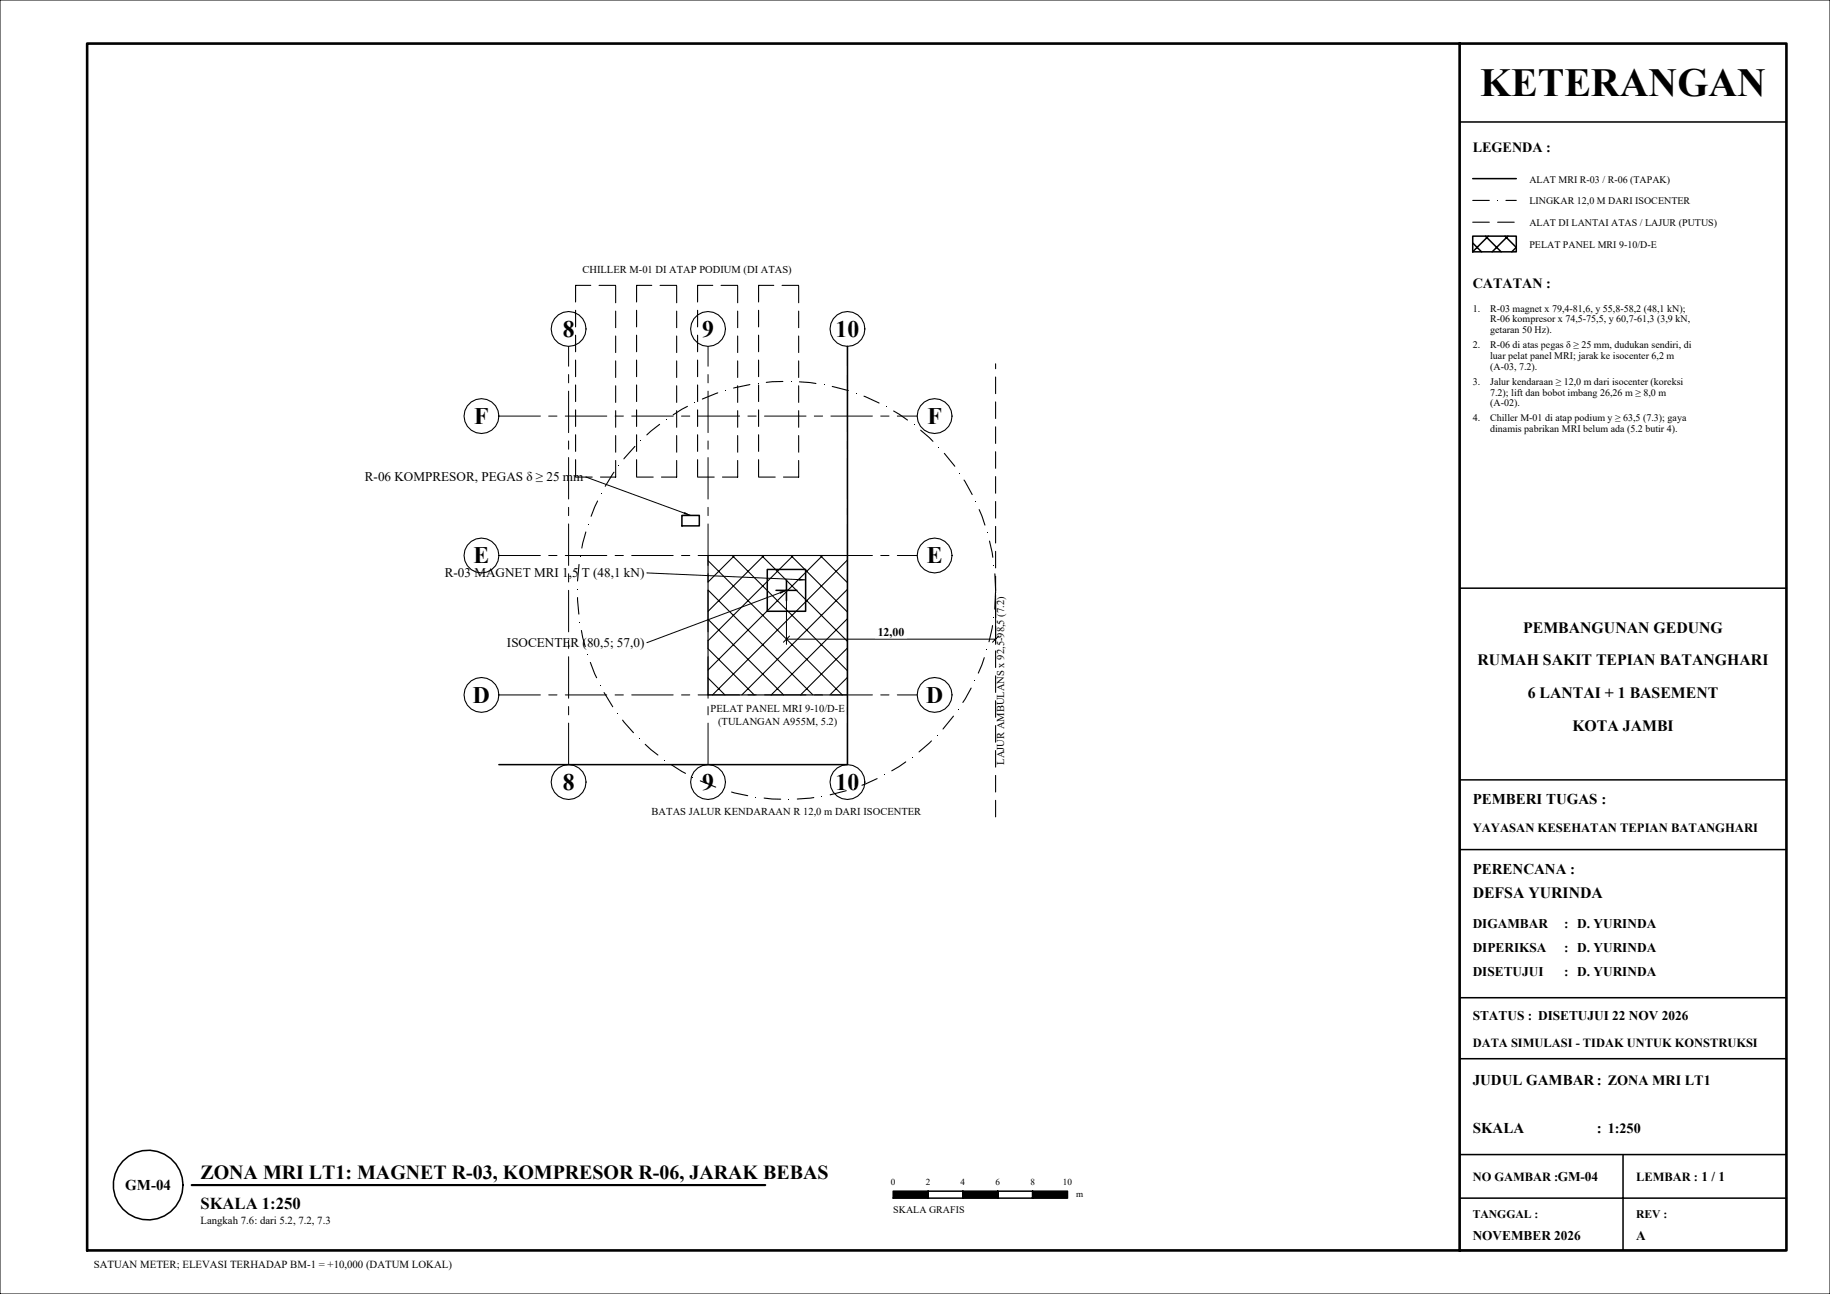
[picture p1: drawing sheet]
<svg xmlns="http://www.w3.org/2000/svg" width="420mm" height="297mm" viewBox="0 0 420 297" stroke-linecap="round" stroke-linejoin="round" font-family="sans-serif">
<!-- layer: KERTAS-TEKS -->
<g fill="#000">
<path d="M343.6 45.9h.2v.2h-.2z"/>
<path d="M205 275h8v-1.6zM205 273.4v1.6l8-1.6z"/>
<path d="M221 275h8v-1.6zM221 273.4v1.6l8-1.6z"/>
<path d="M237 275h8v-1.6zM237 273.4v1.6l8-1.6z"/>
</g>
<g fill="none" stroke="#000" stroke-width=".35">
<path d="M338 54.2h10v3.6h-10zM338 55.8l2 2M338 41h10M340.9 54.2l3.6 3.6M341.6 54.2l-3.6 3.6M345.4 54.2l2.6 2.6M346.1 54.2l-3.6 3.6M348 56.8l-1 1"/>
<circle cx="34" cy="272" r="8"/>
</g>
<!-- layer: KOP -->
<path d="M0 0h420v297h-420z" fill="none" stroke="#000" stroke-width=".23"/>
<path d="M20 10h390v277h-390zM335 10v277" fill="none" stroke="#000" stroke-width=".6"/>
<path d="M335 28h75M335 135h75M335 179h75M335 195h75M335 229h75M335 243h75M335 265h75M335 275h75M372.5 265v22M335 287h75" fill="none" stroke="#000" stroke-width=".35"/>
<!-- layer: KERTAS-TEKS -->
<path d="M44 272h131.6" fill="none" stroke="#000" stroke-width=".5"/>
<path d="M338 46h3.8M338 51h3.8M343.7 51h3.8M345.6 46h2.4" fill="none" stroke="#000" stroke-width=".25"/>
<!-- layer: S-PANEL -->
<g fill="none" stroke="#000" stroke-width=".25">
<path d="M162.5 127.5h32v32h-32zM162.5 128.7l30.8 30.8M162.5 135.4l24.1 24.1M168.1 127.5l26.4 26.4M168.6 127.5l-6.1 6.1M174.8 127.5l19.7 19.7M175.3 127.5l-12.8 12.8M181.5 127.5l13 13M182.1 127.5l-19.6 19.6M188.3 127.5l6.2 6.2M188.8 127.5l-26.3 26.3M194.5 135.3l-24.2 24.2"/>
<path d="M194.5 128.5l-31 31M162.5 142.2l17.3 17.3M162.5 148.9l10.6 10.6M162.5 155.6l3.9 3.9M194.5 155.5l-4 4M194.5 148.7l-10.8 10.8M194.5 142l-17.5 17.5"/>
</g>
<!-- layer: S-GRID -->
<g fill="none" stroke="#000" stroke-width=".23">
<path d="M130.5 79.5v4.6M162.5 79.5v4.6M194.5 79.5v4.6M114.5 95.5h9.5M125.9 95.5h1.9M129.7 95.5h9.6M130.5 86v1.9M130.5 89.8v9.5M141.2 95.5h1.9M145 95.5h9.5M156.4 95.5h1.9M160.2 95.5h9.5"/>
<path d="M162.5 86v1.9M162.5 89.8v9.5M171.6 95.5h2M175.5 95.5h9.5M186.9 95.5h1.9M190.7 95.5h9.5M194.5 86v1.9M194.5 89.8v9.5M202.1 95.5h1.9M205.9 95.5h4.6M130.5 101.2v1.9M130.5 105v9.5"/>
<path d="M130.5 116.4v2M162.5 101.2v1.9M162.5 105v9.5M162.5 116.4v2M194.5 101.2v1.9M194.5 105v9.5M194.5 116.4v2M114.5 127.5h9.5M125.9 127.5h1.9M129.7 127.5h9.6M130.5 120.3v9.5M130.5 131.7v1.9"/>
<path d="M130.5 135.5v9.5M141.2 127.5h1.9M145 127.5h9.5M156.4 127.5h1.9M160.2 127.5h9.5M162.5 120.3v9.5M162.5 131.7v1.9M162.5 135.5v9.5M171.6 127.5h2M175.5 127.5h9.5M186.9 127.5h1.9M190.7 127.5h9.5"/>
<path d="M194.5 120.3v9.5M194.5 131.7v1.9M194.5 135.5v9.5M202.1 127.5h1.9M205.9 127.5h4.6M114.5 159.5h9.5M125.9 159.5h1.9M129.7 159.5h9.6M130.5 146.9v1.9M130.5 150.7v9.6M141.2 159.5h1.9M145 159.5h9.5"/>
<path d="M156.4 159.5h1.9M160.2 159.5h9.5M162.5 146.9v1.9M162.5 150.7v9.6M171.6 159.5h2M175.5 159.5h9.5M186.9 159.5h1.9M190.7 159.5h9.5M194.5 146.9v1.9M194.5 150.7v9.6M202.1 159.5h1.9M205.9 159.5h4.6"/>
<path d="M130.5 162.2v1.9M130.5 166v9.5M162.5 162.2v1.9M162.5 166v9.5M194.5 162.2v1.9M194.5 166v9.5"/>
</g>
<!-- layer: S-GRID-GELEMBUNG -->
<g fill="none" stroke="#000" stroke-width=".25">
<circle cx="130.5" cy="75.5" r="4"/>
<circle cx="162.5" cy="75.5" r="4"/>
<circle cx="194.5" cy="75.5" r="4"/>
<circle cx="110.5" cy="95.5" r="4"/>
<circle cx="214.5" cy="95.5" r="4"/>
<circle cx="110.5" cy="127.5" r="4"/>
<circle cx="214.5" cy="127.5" r="4"/>
<circle cx="110.5" cy="159.5" r="4"/>
<circle cx="214.5" cy="159.5" r="4"/>
<circle cx="130.5" cy="179.5" r="4"/>
<circle cx="162.5" cy="179.5" r="4"/>
<circle cx="194.5" cy="179.5" r="4"/>
</g>
<!-- layer: A-TEPI -->
<path d="M194.5 79.5v96h-80" fill="none" stroke="#000" stroke-width=".35"/>
<!-- layer: M-ALAT -->
<path d="M156.5 118.3h4v2.4h-4zM176.1 130.7h8.8v9.6h-8.8zM178.1 135.5h4.8M180.5 133.1v4.8" fill="none" stroke="#000" stroke-width=".35"/>
<!-- layer: M-BEBAS -->
<g fill="none" stroke="#000" stroke-width=".25">
<path d="M151.4 97.4l-2.9 2.4M157.8 93.3l-3.3 1.9M164.7 90.2l-3.5 1.4M172.1 88.3l-3.7 .8M179.7 87.6l-3.8 .2M183.5 87.6l3.8 .4M191 88.7l3.7 1M198.3 90.9l3.5 1.6M205.1 94.3l3.2 2.1M211.3 98.7l2.8 2.6M137.2 115l-1.5 3.5M140.9 108.4l-2 3.2"/>
<path d="M145.7 102.5l-2.5 2.8M216.7 104.1l2.4 2.9M221.3 110.2l1.8 3.3M224.7 117l1.4 3.5M132.5 137.2l.3 3.8M132.9 129.6l-.4 3.7M134.5 122.1l-1 3.7M227.1 124.2l.8 3.7M228.3 131.7l.2 3.8M228.5 136l-.2 3.8M133.4 144.7l.9 3.7M135.5 152l1.4 3.6"/>
<path d="M138.6 159l2 3.2M222.9 157.9l-1.9 3.3M225.9 150.9l-1.4 3.6M227.8 143.6l-.8 3.7M142.9 165.3l2.5 2.9M148.1 170.8l2.9 2.5M154.1 175.5l3.2 2M160.7 179.2l3.6 1.5M201.3 178.7l-3.5 1.5M207.9 174.9l-3.2 2M213.8 170.1l-2.9 2.5M218.8 164.4l-2.4 2.9"/>
<path d="M167.9 181.8l3.7 .8M175.4 183.2l3.8 .2M186.8 183.1l-3.8 .3M194.2 181.5l-3.7 .9"/>
</g>
<g fill="#000">
<path d="M152.8 96.1h.2v.2h-.2zM159.4 92.3h.2v.2h-.2zM166.5 89.5h.1v.2h-.1zM173.9 87.9h.2v.2h-.2zM181.5 87.4h.2v.2h-.2zM189.1 88.2h.1v.2h-.1zM196.4 90.2h.2v.2h-.2zM203.4 93.3h.1v.2h-.1zM209.7 97.4h.2v.2h-.2zM137.9 113.2h.2v.2h-.2zM142 106.8h.1v.1h-.1zM147 101h.1v.2h-.1z"/>
<path d="M215.4 102.6h.1v.1h-.1zM220.1 108.5h.2v.2h-.2zM223.9 115.1h.2v.2h-.2zM132.5 135.2h.1v.1h-.1zM133.1 127.6h.2v.2h-.2zM134.9 120.2h.2v.2h-.2zM226.6 122.2h.1v.2h-.1zM228 129.7h.2v.2h-.2zM133 142.8h.2v.1h-.2zM134.7 150.2h.2v.1h-.2zM137.7 157.2h.2v.2h-.2zM223.7 156.2h.2v.1h-.2z"/>
<path d="M226.4 149.1h.2v.1h-.2zM228 141.6h.1v.2h-.1zM141.7 163.7h.1v.1h-.1zM146.6 169.4h.2v.2h-.2zM152.4 174.4h.2v.2h-.2zM158.9 178.3h.2v.2h-.2zM202.9 177.8h.2v.2h-.2zM209.3 173.7h.2v.2h-.2zM215 168.6h.2v.2h-.2zM219.8 162.7h.2v.2h-.2zM166 181.1h.2v.2h-.2zM173.4 182.9h.2v.1h-.2z"/>
<path d="M181 183.4h.2v.2h-.2zM188.6 182.7h.1v.1h-.1zM195.9 180.8h.2v.2h-.2z"/>
</g>
<!-- layer: M-ATAS -->
<g fill="none" stroke="#000" stroke-width=".25">
<path d="M132.1 71.2v3.8M132.1 76.9v3.8M135.6 65.5h-3.5v3.8M137.5 65.5h3.8M141.3 65.7v3.8M141.3 71.4v3.8M141.3 77.1v3.8M146.1 71.2v3.8M146.1 76.9v3.8M149.6 65.5h-3.5v3.8M151.5 65.5h3.8M155.3 65.7v3.8"/>
<path d="M155.3 71.4v3.8M155.3 77.1v3.8M160.1 71.2v3.8M160.1 76.9v3.8M163.6 65.5h-3.5v3.8M165.5 65.5h3.8M169.3 65.7v3.8M169.3 71.4v3.8M169.3 77.1v3.8M174.1 71.2v3.8M174.1 76.9v3.8M177.6 65.5h-3.5v3.8"/>
<path d="M179.5 65.5h3.8M183.3 65.7v3.8M183.3 71.4v3.8M183.3 77.1v3.8M132.1 82.6v3.9M132.1 88.4v3.8M132.1 94.1v3.8M132.1 99.8v3.8M141.3 82.8v3.8M141.3 88.5v3.9M141.3 94.3v3.8M141.3 100v3.8"/>
<path d="M146.1 82.6v3.9M146.1 88.4v3.8M146.1 94.1v3.8M146.1 99.8v3.8M155.3 82.8v3.8M155.3 88.5v3.9M155.3 94.3v3.8M155.3 100v3.8M160.1 82.6v3.9M160.1 88.4v3.8M160.1 94.1v3.8M160.1 99.8v3.8"/>
<path d="M169.3 82.8v3.8M169.3 88.5v3.9M169.3 94.3v3.8M169.3 100v3.8M174.1 82.6v3.9M174.1 88.4v3.8M174.1 94.1v3.8M174.1 99.8v3.8M183.3 82.8v3.8M183.3 88.5v3.9M183.3 94.3v3.8M183.3 100v3.8"/>
<path d="M228.5 83.5v1.1M228.5 86.5v3.8M228.5 92.3v3.8M228.5 98v3.8M132.1 109.5h3.8M132.1 105.5v3.8M141.3 105.7v3.8h-3.5M146.1 109.5h3.8M146.1 105.5v3.8M155.3 105.7v3.8h-3.5M160.1 109.5h3.8M160.1 105.5v3.8"/>
<path d="M169.3 105.7v3.8h-3.5M174.1 109.5h3.8M174.1 105.5v3.8M183.3 105.7v3.8h-3.5M228.5 103.7v3.8M228.5 109.4v3.8M228.5 115.1v3.8M228.5 120.8v3.8M228.5 126.5v3.9M228.5 132.3v3.8M228.5 138v3.8M228.5 143.7v3.8"/>
<path d="M228.5 149.4v3.8M228.5 155.1v3.8M228.5 160.8v3.8M228.5 166.5v3.9M228.5 172.3v3.8M228.5 178v3.8M228.5 183.7v3.8"/>
</g>
<!-- layer: M-TEKS -->
<path d="M134.5 109.5h.1M134.5 109.5l24 8.8M148.5 131.5h.1M148.5 131.5l36.4 1.6M180.5 135.5l-32 12M148.5 147.5h.1" fill="none" stroke="#000" stroke-width=".23"/>
<path d="M157.1 117.5l1.4 .8-1.6-.3zM178.9 135.8l1.6-.3-1.4 .8zM183.3 132.8l1.6 .3-1.6 .2z" fill="#000"/>
<!-- layer: C-UKURAN -->
<path d="M180.5 136.5v11.4M228.5 136.5v11.4M180.5 146.7h48M181.2 146l-1.4 1.4M229.2 146l-1.4 1.4" fill="none" stroke="#000" stroke-width=".23"/>
<path d="M200.8 146.5h7.4v-3zM200.8 143.5v3l7.4-3z" fill="#fff"/>
<!-- layer: KERTAS-TEKS -->
<path d="M205 273.4h8v1.6h-8zM213 273.4h8v1.6h-8zM221 273.4h8v1.6h-8zM229 273.4h8v1.6h-8zM237 273.4h8v1.6h-8z" fill="none" stroke="#000" stroke-width=".35"/>
<text font-size="9.2" x="339.7" y="22">KETERANGAN</text>
<g font-size="5.4">
<text x="129.1" y="77.3">8</text>
<text x="161.1" y="77.3">9</text>
<text x="191.8" y="77.3">10</text>
<text x="108.8" y="97.3">F</text>
<text x="212.8" y="97.3">F</text>
<text x="108.7" y="129.3">E</text>
<text x="212.7" y="129.3">E</text>
<text x="108.5" y="161.3">D</text>
<text x="212.5" y="161.3">D</text>
<text x="129.1" y="181.3">8</text>
<text x="161.1" y="181.3">9</text>
<text x="191.8" y="181.3">10</text>
</g>
<text font-size="4.6" x="46" y="270.5">ZONA MRI LT1: MAGNET R-03, KOMPRESOR R-06, JARAK BEBAS</text>
<text font-size="3.8" x="46" y="277.5">SKALA 1:250</text>
<g font-size="3.6">
<text x="349.6" y="145.2">PEMBANGUNAN GEDUNG</text>
<text x="339.1" y="152.7">RUMAH SAKIT TEPIAN BATANGHARI</text>
<text x="350.6" y="160.2">6 LANTAI + 1 BASEMENT</text>
<text x="360.9" y="167.7">KOTA JAMBI</text>
<text x="338" y="206">DEFSA YURINDA</text>
</g>
<g font-size="3.4">
<text x="338" y="184.5">PEMBERI TUGAS :</text>
<text x="338" y="200.5">PERENCANA :</text>
<text x="338" y="249">JUDUL GAMBAR: ZONA MRI LT1</text>
<text x="338" y="260">SKALA</text>
<text x="366.5" y="260">: 1:250</text>
<text x="28.8" y="273.1">GM-04</text>
</g>
<g font-size="3.2">
<text x="338" y="35">LEGENDA :</text>
<text x="338" y="66">CATATAN :</text>
</g>
<g font-size="3.1">
<text x="338" y="213">DIGAMBAR</text>
<text x="359" y="213">: D. YURINDA</text>
<text x="338" y="218.5">DIPERIKSA</text>
<text x="359" y="218.5">: D. YURINDA</text>
<text x="338" y="224">DISETUJUI</text>
<text x="359" y="224">: D. YURINDA</text>
<text x="338" y="234">STATUS : DISETUJUI 22 NOV 2026</text>
<text x="338" y="284.5">NOVEMBER 2026</text>
<text x="375.5" y="284.5">A</text>
</g>
<g font-size="3">
<text x="83.7" y="110.5">R-06 KOMPRESOR, PEGAS δ ≥ 25 mm</text>
<text x="102.1" y="132.5">R-03 MAGNET MRI 1,5 T (48,1 kN)</text>
<text x="116.4" y="148.5">ISOCENTER (80,5; 57,0)</text>
</g>
<g font-size="2.9">
<text x="338" y="191">YAYASAN KESEHATAN TEPIAN BATANGHARI</text>
<text x="338" y="240.2">DATA SIMULASI - TIDAK UNTUK KONSTRUKSI</text>
<text x="338" y="271">NO GAMBAR :GM-04</text>
<text x="375.5" y="271">LEMBAR : 1 / 1</text>
</g>
<g font-size="2.7">
<text x="201.4" y="145.9">12,00</text>
<text x="338" y="279.5">TANGGAL :</text>
<text x="375.5" y="279.5">REV :</text>
</g>
<g font-size="2.5">
<text x="46" y="281">Langkah 7.6: dari 5.2, 7.2, 7.3</text>
<text x="21.5" y="291">SATUAN METER; ELEVASI TERHADAP BM-1 = +10,000 (DATUM LOKAL)</text>
</g>
<g font-size="2.4">
<text x="133.7" y="62.7">CHILLER M-01 DI ATAP PODIUM (DI ATAS)</text>
<text x="163.1" y="163.5">PELAT PANEL MRI 9-10/D-E</text>
<text x="164.8" y="166.3">(TULANGAN A955M, 5.2)</text>
<text x="230.5" y="175.5" transform="rotate(-90 230.5 175.5)">LAJUR AMBULANS x 92,5-98,5 (7.2)</text>
<text x="149.6" y="187.1">BATAS JALUR KENDARAAN R 12,0 m DARI ISOCENTER</text>
</g>
<g font-size="2.3">
<text x="351" y="41.9">ALAT MRI R-03 / R-06 (TAPAK)</text>
<text x="351" y="46.9">LINGKAR 12,0 M DARI ISOCENTER</text>
<text x="351" y="51.9">ALAT DI LANTAI ATAS / LAJUR (PUTUS)</text>
<text x="351" y="56.9">PELAT PANEL MRI 9-10/D-E</text>
<text x="338" y="71.5">1.</text>
<text x="342" y="71.5">R-03 magnet x 79,4-81,6, y 55,8-58,2 (48,1 kN);</text>
<text x="342" y="74">R-06 kompresor x 74,5-75,5, y 60,7-61,3 (3,9 kN,</text>
<text x="342" y="76.5">getaran 50 Hz).</text>
<text x="338" y="79.9">2.</text>
<text x="342" y="79.9">R-06 di atas pegas δ ≥ 25 mm, dudukan sendiri, di</text>
<text x="342" y="82.4">luar pelat panel MRI; jarak ke isocenter 6,2 m</text>
<text x="338" y="88.3">3.</text>
<text x="342" y="84.9">(A-03, 7.2).</text>
<text x="342" y="88.3">Jalur kendaraan ≥ 12,0 m dari isocenter (koreksi</text>
<text x="342" y="90.8">7.2); lift dan bobot imbang 26,26 m ≥ 8,0 m</text>
<text x="342" y="93.3">(A-02).</text>
<text x="338" y="96.7">4.</text>
<text x="342" y="96.7">Chiller M-01 di atap podium y ≥ 63,5 (7.3); gaya</text>
<text x="342" y="99.2">dinamis pabrikan MRI belum ada (5.2 butir 4).</text>
<text x="205" y="278.4">SKALA GRAFIS</text>
</g>
<g font-size="2.1">
<text x="204.5" y="271.9">0</text>
<text x="212.5" y="271.9">2</text>
<text x="220.5" y="271.9">4</text>
<text x="228.5" y="271.9">6</text>
<text x="236.5" y="271.9">8</text>
<text x="244" y="271.9">10</text>
<text x="247" y="274.8">m</text>
</g>
</svg>
